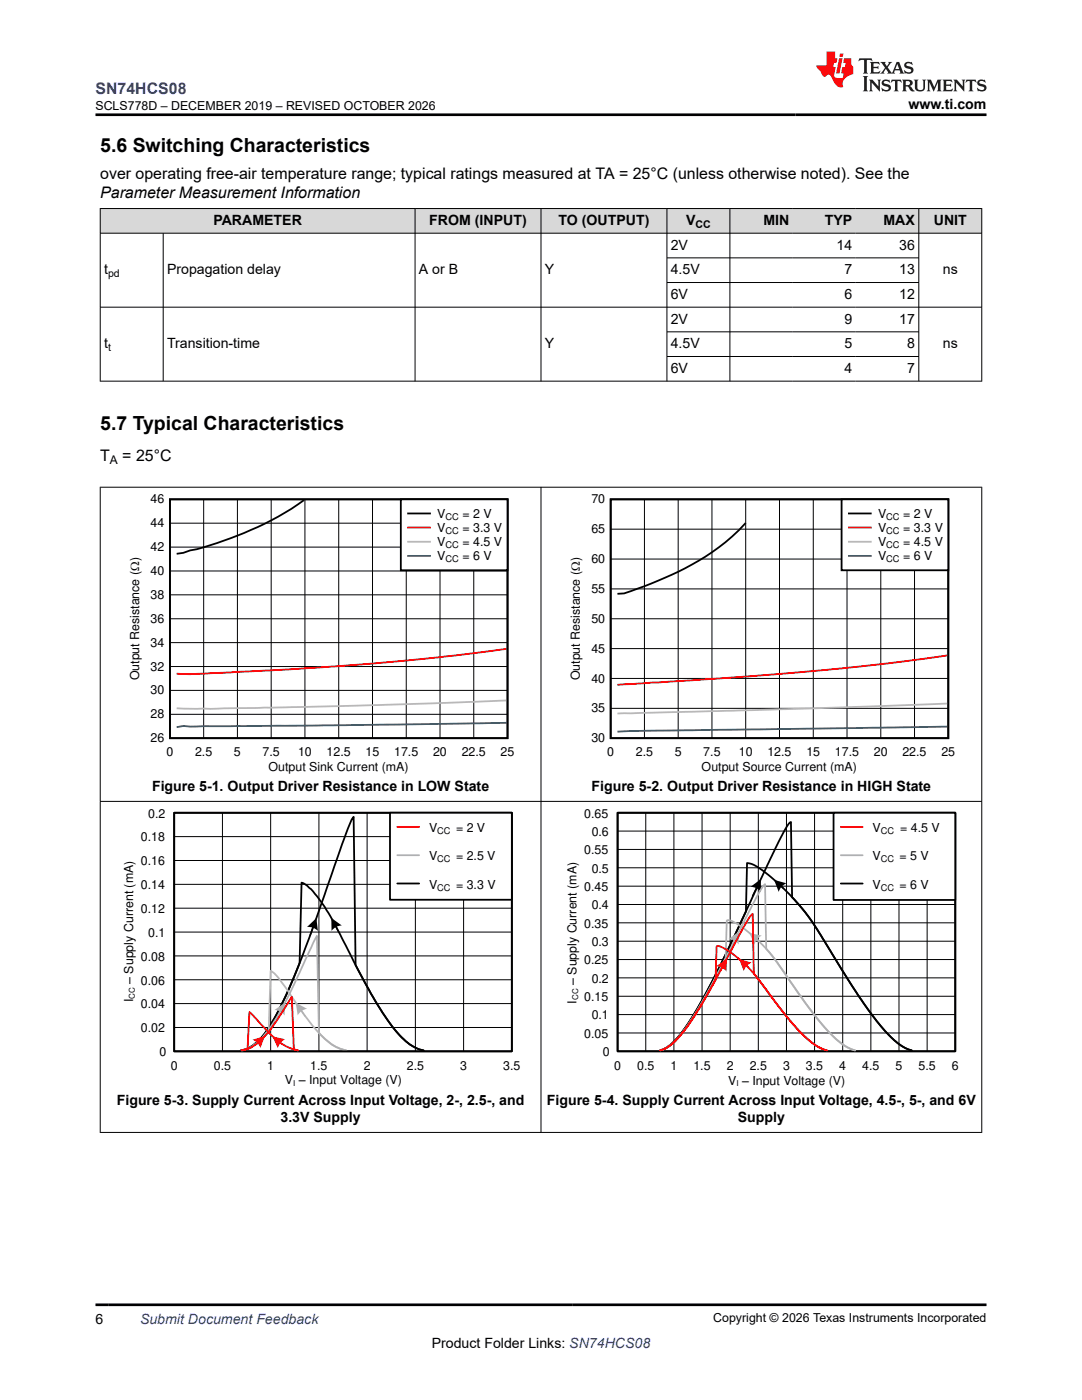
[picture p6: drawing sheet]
<svg xmlns="http://www.w3.org/2000/svg" width="216mm" height="279mm" viewBox="0 0 216 279" stroke-linecap="round" stroke-linejoin="round" font-family="sans-serif">
<g fill="#d8d8d8">
<path d="M20.1 41.7h62.7v4.8h-62.7z" fill-rule="evenodd"/>
<path d="M82.9 41.7h25v4.8h-25z" fill-rule="evenodd"/>
<path d="M108 41.7h25v4.8h-25z" fill-rule="evenodd"/>
<path d="M133.1 41.7h12.5v4.8h-12.5z" fill-rule="evenodd"/>
<path d="M145.7 41.7h12.5v4.8h-12.5z" fill-rule="evenodd"/>
<path d="M158.2 41.7h12.6v4.8h-12.6z" fill-rule="evenodd"/>
<path d="M170.8 41.7h12.5v4.8h-12.5z" fill-rule="evenodd"/>
<path d="M183.4 41.7h12.4v4.8h-12.4z" fill-rule="evenodd"/>
</g>
<g fill="none" stroke="#000" stroke-width=".2">
<path d="M19.9 41.6h176.1M19.9 46.5h176.1M20 41.6v34.5M32.6 46.5v29.6M82.8 41.6v34.5M107.9 41.6v34.5M133.1 41.6v34.5M133.1 51.5h50.3M133.1 56.4h50.3M145.6 41.6v34.5M183.3 41.6v34.5M195.9 41.6v34.5"/>
<path d="M19.9 61.3h176.1M19.9 76.1h176.1M133.1 66.2h50.3M133.1 71.1h50.3"/>
</g>
<path d="M25.4 98.7h77.2v55.6h-77.2z" fill-rule="evenodd" fill="#fff"/>
<path d="M33.9 99.7h67.4v47.6h-67.4zM60.6 99.8a66.7 66.7 0 0 1-22.7 10l-1.3 .5-1.3 .2" fill="none" stroke="#000" stroke-width=".36"/>
<g fill="none" stroke="#000" stroke-width=".2">
<path d="M40.6 99.6v47.7M47.4 99.6v47.7M54.1 99.6v47.7M60.8 99.6v47.7M67.6 99.6v47.7M74.3 99.6v47.7M81.1 99.6v47.7M87.8 99.6v47.7M94.5 99.6v47.7M33.9 118.7h67.4M33.9 114h67.4M33.9 109.2h67.4"/>
<path d="M33.9 104.4h67.4M33.9 137.8h67.4M33.9 133h67.4M33.9 128.3h67.4M33.9 123.5h67.4M33.9 142.6h67.4"/>
</g>
<path d="M101.1 129.5l-13.3 1.6-16.2 1.5-12.1 .9-13.5 .7-8.1 .4-2.6-.1" fill="none" stroke="#f00" stroke-width=".36"/>
<path d="M101.1 139.8l-14.7 .6-25.6 .7-18.8 .4-6.7-.1" fill="none" stroke="#b8b8b8" stroke-width=".36"/>
<path d="M101.1 144.3l-38.9 .5-24.3 .2-1.3-.1-1.3 .2" fill="none" stroke="#295c75" stroke-width=".36"/>
<path d="M80 99.7h21.3v14.1h-21.3z" fill-rule="evenodd" fill="#fff"/>
<path d="M80 99.7h21.3v14.1h-21.3zM81.4 102.5h4.4" fill="none" stroke="#000" stroke-width=".36"/>
<path d="M81.4 105.3h4.4" fill="none" stroke="#f00" stroke-width=".36"/>
<path d="M81.4 108.1h4.4" fill="none" stroke="#b8b8b8" stroke-width=".36"/>
<path d="M81.4 110.9h4.4" fill="none" stroke="#295c75" stroke-width=".36"/>
<path d="M113.4 98.7h77.1v55.6h-77.1z" fill-rule="evenodd" fill="#fff"/>
<path d="M121.9 99.7h67.3v47.6h-67.3zM148.8 104.4a46.7 46.7 0 0 1-17.5 11.5l-6.8 2.5-1.3 .1" fill="none" stroke="#000" stroke-width=".36"/>
<g fill="none" stroke="#000" stroke-width=".2">
<path d="M128.6 99.6v47.7M135.3 99.6v47.7M142.1 99.6v47.7M148.8 99.6v47.7M155.5 99.6v47.7M162.3 99.6v47.7M169 99.6v47.7M175.7 99.6v47.7M182.5 99.6v47.7M121.9 117.5h67.3M121.9 111.6h67.3M121.9 105.6h67.3"/>
<path d="M121.9 135.4h67.3M121.9 129.4h67.3M121.9 123.5h67.3M121.9 141.4h67.3"/>
</g>
<path d="M189 130.8l-11.9 1.6-14.8 1.5-18.9 1.5-20.2 1.3" fill="none" stroke="#f00" stroke-width=".36"/>
<path d="M189 140.4l-25.4 .9-40.4 1.1" fill="none" stroke="#b8b8b8" stroke-width=".36"/>
<path d="M189 145l-65.8 1" fill="none" stroke="#295c75" stroke-width=".36"/>
<path d="M167.9 99.7h21.3v14.1h-21.3z" fill-rule="evenodd" fill="#fff"/>
<path d="M167.9 99.7h21.3v14.1h-21.3zM169.4 102.5h4.3M34.8 162.2h67.3v47.6h-67.3zM48 209.6a7.7 7.7 0 0 0 5.2-4 69.9 69.9 0 0 0 6.6-13.4l.4-16a9.5 9.5 0 0 1 3.4 3.2 92.5 92.5 0 0 1 7.4 13.2 70.6 70.6 0 0 0 8.8 14.1 9.2 9.2 0 0 0 4.7 2.9M48.1 209.6a7 7 0 0 0 4.4-2.9 61.3 61.3 0 0 0 7.3-14.5l3.1-8.2 5.4-15.5 1.9-5 .4-.5 .4 29.6a67.6 67.6 0 0 0 8.8 14.1 8.8 8.8 0 0 0 4.8 2.9" fill="none" stroke="#000" stroke-width=".36"/>
<path d="M169.4 105.3h4.3" fill="none" stroke="#f00" stroke-width=".36"/>
<path d="M169.4 108.1h4.3M48.1 209.6a6.5 6.5 0 0 0 4.4-2.6l1.1-1.5 .4-11.8a11.5 11.5 0 0 1 3.1 3.5 53.5 53.5 0 0 0 8.1 10.4 7.6 7.6 0 0 0 3.9 2" fill="none" stroke="#b8b8b8" stroke-width=".36"/>
<path d="M169.4 110.9h4.3" fill="none" stroke="#295c75" stroke-width=".36"/>
<g fill="none" stroke="#000" stroke-width=".2">
<path d="M34.8 176.5h67.3M34.8 171.7h67.3M34.8 167h67.3M44.4 162.2v47.6M54 162.2v47.6M63.6 162.2v47.6M73.3 162.2v47.6M82.9 162.2v47.6M92.5 162.2v47.6M34.8 195.5h67.3M34.8 190.8h67.3M34.8 186h67.3"/>
<path d="M34.8 181.2h67.3M34.8 205.1h67.3M34.8 200.3h67.3"/>
</g>
<path d="M48.3 209.6a9.4 9.4 0 0 0 5.3-4.1 97.9 97.9 0 0 0 8.1-15.6l1.5-3.1 .4 19.3a9.2 9.2 0 0 0 5.4 3.5" fill="none" stroke="#b3b3b3" stroke-width=".36"/>
<path d="M77.8 162.2h24.3v17.4h-24.3z" fill-rule="evenodd" fill="#fff"/>
<path d="M77.8 162.2h24.3v17.4h-24.3zM79.3 176.3h4.3" fill="none" stroke="#000" stroke-width=".36"/>
<path d="M79.3 165h4.3" fill="none" stroke="#f00" stroke-width=".36"/>
<path d="M79.3 170.7h4.3" fill="none" stroke="#b3b3b3" stroke-width=".36"/>
<path d="M62.5 184.9l-.6 1.8M66.9 184.7l.7 1.3" fill="none" stroke="#000" stroke-width=".26"/>
<g fill="#000">
<path d="M61.3 185l1.8-1.8 .3 2.6a2.59 2.59 0 0 0-2.1-.8z" fill-rule="evenodd"/>
<path d="M66.1 183.2l2.1 1.5a2.57 2.57 0 0 0-2 1.1z" fill-rule="evenodd"/>
</g>
<path d="M60 201.5l.9 1.3" fill="none" stroke="#b3b3b3" stroke-width=".26"/>
<path d="M59 200.1l2.3 1.2a2.57 2.57 0 0 0-1.9 1.4z" fill-rule="evenodd" fill="#b3b3b3"/>
<path d="M56 201.6l-.5 .9" fill="none" stroke="#b3b3b3" stroke-width=".26"/>
<path d="M54.8 201.6l2.1-1.5-.1 2.6a2.58 2.58 0 0 0-2-1.1z" fill-rule="evenodd" fill="#b3b3b3"/>
<path d="M48.2 209.6a8.4 8.4 0 0 0 5.4-3.7l1.6-2.1 3-4.8 .4 10.4 .8 .2M48.2 209.6l1.2-.2 .4-7.4 .4 .3a39 39 0 0 0 6.5 6.3l1.2 .6 1.6 .4" fill="none" stroke="#f00" stroke-width=".36"/>
<path d="M51.6 208l-.4 .3" fill="none" stroke="#f00" stroke-width=".26"/>
<path d="M50.4 207.5l2.5-.7-.9 2.4a2.58 2.58 0 0 0-1.6-1.7z" fill-rule="evenodd" fill="#f00"/>
<path d="M55.7 208l.2 .1" fill="none" stroke="#f00" stroke-width=".26"/>
<path d="M54.4 206.8l2.5 .6a2.59 2.59 0 0 0-1.5 1.8z" fill-rule="evenodd" fill="#f00"/>
<path d="M151 177l-.8 1.8M155.7 176.8l.5 .4" fill="none" stroke="#000" stroke-width=".26"/>
<g fill="#000">
<path d="M149.8 177l2-1.6v2.6a2.57 2.57 0 0 0-2-1z" fill-rule="evenodd"/>
<path d="M154.4 175.6l2.5 .7a2.59 2.59 0 0 0-1.5 1.7z" fill-rule="evenodd"/>
</g>
<path d="M123.2 162.2h67.4v47.6h-67.4zM149.1 172.2l-.3 9.7-6 12.7-2.7 5.1-1.8 3.1a17.8 17.8 0 0 1-5.9 6.6l-.7 .2a9.4 9.4 0 0 0 4.8-4.2l2.5-3.8 3.6-6.6 4-8.3 7.4-15.9a42.9 42.9 0 0 1 3.6-6.6l.2-.2 .3 15.1 2 2.2 2 2.7 9 14.4 3.1 4.4 1.8 2.3a12.5 12.5 0 0 0 5.9 4.5 12 12 0 0 1-5.7-4.3l-2.4-3.1-2.7-3.8-7.9-12.7-2-3-3.6-4.1-4.3-4a9.5 9.5 0 0 0-4.2-2.4z" fill="none" stroke="#000" stroke-width=".36"/>
<g fill="none" stroke="#000" stroke-width=".2">
<path d="M123.2 176.9h67.4M123.2 173.2h67.4M123.2 169.5h67.4M123.2 165.9h67.4M128.9 162.2v47.6M134.5 162.2v47.6M140.1 162.2v47.6M145.7 162.2v47.6M151.3 162.2v47.6M156.9 162.2v47.6M162.5 162.2v47.6M168.2 162.2v47.6"/>
<path d="M173.8 162.2v47.6M179.4 162.2v47.6M185 162.2v47.6M123.2 198.8h67.4M123.2 195.2h67.4M123.2 191.5h67.4M123.2 187.8h67.4M123.2 184.2h67.4M123.2 180.5h67.4M123.2 206.2h67.4M123.2 202.5h67.4"/>
</g>
<path d="M166.3 162.2h24.3v17.4h-24.3z" fill-rule="evenodd" fill="#fff"/>
<path d="M166.3 162.2h24.3v17.4h-24.3zM167.8 176.3h4.3" fill="none" stroke="#000" stroke-width=".36"/>
<path d="M167.8 165h4.3M131.8 209.6a10.1 10.1 0 0 0 4.9-4.1l2.9-4.4 3.2-5.6 .2-6.7a5.3 5.3 0 0 1 2.9 1.4l2 1.6a59.3 59.3 0 0 1 7.4 9l4.1 4.9a12.3 12.3 0 0 0 5.6 3.9" fill="none" stroke="#f00" stroke-width=".36"/>
<path d="M167.8 170.7h4.3M145 183.7l-.2 7.5-4 7.7-2.5 4.1a18.9 18.9 0 0 1-5.4 6.2l-1.2 .4a9.5 9.5 0 0 0 4.8-4l2.5-3.7 3.1-5.5 7-13.7a37.7 37.7 0 0 1 3.6-6.3l.2 13 2.2 2.8 6.1 8.6 3.6 4.5a13 13 0 0 0 5.8 4.3 14.7 14.7 0 0 1-6.5-5.1l-3.1-4-7-9.8-1.8-2.1-2.7-2.4a12.9 12.9 0 0 0-4-2.6z" fill="none" stroke="#b3b3b3" stroke-width=".36"/>
<path d="M144.2 192.9l-.5 1" fill="none" stroke="#f00" stroke-width=".26"/>
<path d="M142.9 192.8l2.1-1.5v2.6a2.59 2.59 0 0 0-2.1-1.1z" fill-rule="evenodd" fill="#f00"/>
<path d="M148.8 192.6l.5 .5" fill="none" stroke="#f00" stroke-width=".26"/>
<path d="M147.5 191.4l2.5 .7a2.59 2.59 0 0 0-1.6 1.7z" fill-rule="evenodd" fill="#f00"/>
<path d="M150.8 187.3l.5 .3" fill="none" stroke="#b3b3b3" stroke-width=".26"/>
<path d="M149.5 186.2l2.5 .5a2.58 2.58 0 0 0-1.4 1.8z" fill-rule="evenodd" fill="#b3b3b3"/>
<path d="M146.6 187.5l-.5 .9" fill="none" stroke="#b3b3b3" stroke-width=".26"/>
<path d="M145.3 187.4l2.2-1.5-.1 2.6a2.59 2.59 0 0 0-2.1-1.1z" fill-rule="evenodd" fill="#b3b3b3"/>
<path d="M131.8 209.6a10.1 10.1 0 0 0 4.9-4.1l3.8-6 6.1-11.1a35.7 35.7 0 0 1 3.6-6l.2 11.9 5.6 7.4 3.6 4.2a12.4 12.4 0 0 0 5.4 3.7" fill="none" stroke="#f00" stroke-width=".36"/>
<path d="M19.9 97.2h176.1M20 97.2v128.9M107.9 97.2v128.9M195.9 97.2v128.9M19.9 159.9h176.1M19.9 226h176.1" fill="none" stroke="#000" stroke-width=".2"/>
<path d="M171.5 11.6l-.2 .6 .5-.2h.6v.1v2.2l-.2 .4h1l-.2-.4v-2.2v-.1h.5l.6 .2-.2-.6zM173.6 12.4l.2 .3v1.6l-.2 .4h1.9l.1-.6a1.08 1.08 0 0 1-1.3 .2v-.7h.6l.4 .2v-.7l-.4 .2h-.6v-.5l.2-.2a1 1 0 0 1 1 .3l-.1-.5zM175.7 12.4l.9 1.1-1 1.2h.9l-.2-.2 .5-.8 .4 .8-.2 .2h1.6l-.2-.2 .2-.5h.9l.1 .5-.1 .2h.9l-.2-.4-.8-1.9h-.5l-.9 2.1-.9-1.1 .9-1h-.8l.2 .2-.4 .6-.4-.6 .2-.2zM179 12.8l.4 1h-.7zM180.7 12.5a.65 .65 0 0 0-.2 .7 .65 .65 0 0 0 .6 .5l.6 .1 .1 .3a.79 .79 0 0 1-.7 .4 .79 .79 0 0 1-.7-.5l.1 .7 .2-.1a.93 .93 0 0 0 1.1 0 .93 .93 0 0 0 .4-.9 1.46 1.46 0 0 0-1.2-.6l-.1-.3a1.09 1.09 0 0 1 1.2 .2l-.2-.6-.1 .1-.5-.2zM172.2 15.2l.2 .4v2.2l-.2 .4h1l-.2-.4v-2.2l.2-.4zM173.4 15.9l.2 .4v1.5l-.2 .4h.8l-.3-.4 .1-1.3 1.6 1.8v-2l.2-.4h-.7l.1 .2 .1 1.1-1.2-1.3zM176.2 16a.65 .65 0 0 0-.2 .8 .65 .65 0 0 0 .6 .4l.6 .2 .1 .2a.79 .79 0 0 1-.7 .4 .79 .79 0 0 1-.7-.5l.1 .7 .2-.1a.93 .93 0 0 0 1.1 .1 .93 .93 0 0 0 .4-1 1.46 1.46 0 0 0-1.2-.5l-.1-.4a1.09 1.09 0 0 1 1.2 .2l-.1-.6-.2 .1-.5-.1zM177.9 15.9l-.1 .6a.63 .63 0 0 1 .8-.3v1.6l-.3 .4h1l-.2-.4v-1.6a.66 .66 0 0 1 .8 .3l-.1-.6zM180 15.9l.2 .4v1.5l-.2 .4h1l-.2-.2-.1-.7h.5l.1 .2a.79 .79 0 0 0 1.2 .6l-1-.9a.61 .61 0 0 0 .6-.6 .61 .61 0 0 0-.5-.7zM180.8 16.2h.1a.47 .47 0 0 1 .5 .1 .47 .47 0 0 1 .1 .5l-.1 .1-.7 .1zM182.3 15.9l.2 .2a2.27 2.27 0 0 0 .4 2 1.04 1.04 0 0 0 1.7-.7v-1.3l.2-.2h-.8l.2 .4v1.1a.6 .6 0 0 1-.6 .6 .6 .6 0 0 1-.6-.6v-1.1l.3-.4zM184.9 15.9l.2 .4v1.5l-.2 .4h.8l-.3-.4v-1.4l.9 1.9 .9-1.9v1.4l-.3 .4h1l-.2-.4v-1.5l.2-.4h-.8l-.7 1.5-.6-1.5zM188.1 15.9l.2 .4v1.5l-.2 .4h1.9l.1-.6a1.09 1.09 0 0 1-1.3 .2v-.7h.6l.4 .2v-.6l-.4 .2h-.6v-.6l.2-.1a1.01 1.01 0 0 1 1 .3l-.1-.6zM190.2 15.9l.3 .4v1.5l-.3 .4h.8l-.2-.4v-1.3l1.6 1.8v-2l.2-.4h-.7l.2 .2v1.1l-1.2-1.3zM192.8 15.9l-.1 .6a.63 .63 0 0 1 .8-.3v1.6l-.3 .4h1l-.2-.4v-1.6a.66 .66 0 0 1 .8 .3l-.1-.6zM195.2 16a.65 .65 0 0 0-.2 .8 .65 .65 0 0 0 .6 .4l.6 .2 .2 .2a.79 .79 0 0 1-.7 .4 .79 .79 0 0 1-.7-.5l.1 .7 .2-.1a.93 .93 0 0 0 1 .1 .93 .93 0 0 0 .5-1 1.46 1.46 0 0 0-1.3-.5v-.4a1.09 1.09 0 0 1 1.2 .2l-.2-.6-.2 .1-.5-.1z" fill="#231f20"/>
<path d="M164.9 10.3v2.7h-2l.1 .4 .8 1a.95 .95 0 0 0 1 .9 .59 .59 0 0 1 .5-.4 .59 .59 0 0 1 .5 .3l.4 .8a1.59 1.59 0 0 0 2.1 1.4 1.61 1.61 0 0 1 1-2.3l1-.3-.1-1.5a1.59 1.59 0 0 1-.3-1.7h-1.5l-.2 .9h.6l-.2 .9h-.5l-.2 .9v.3l.4 .1-.1 .9h-.7a.73 .73 0 0 1-1-.7l.3-1.5h-.5l.1-.9h.5l.2-.9h-.5v-1.3zM167.4 11.6l-.6 3.1h.7l.6-3.1zM167.6 10.7l-.1 .6h.7l.1-.6z" fill="#ed1c24"/>
<path d="M19 22.9h177.8M19 260.4h177.8" fill="none" stroke="#000" stroke-width=".53"/>
<g font-size="3.9">
<text x="20" y="30.3">5.6 Switching Characteristics</text>
<text x="20" y="85.9">5.7 Typical Characteristics</text>
</g>
<text font-size="3.2" fill="#00f" x="19" y="18.7">SN74HCS08</text>
<g font-size="3.2">
<text x="20" y="35.7">over operating free-air temperature range; typical ratings measured at TA = 25°C (unless otherwise noted). See the</text>
<text x="20" y="39.5">Parameter Measurement Information</text>
<text x="20" y="92">T</text>
<text x="24.4" y="92">= 25°C</text>
</g>
<g font-size="2.8">
<text x="181.3" y="21.8">www.ti.com</text>
<text x="42.6" y="44.9">PARAMETER</text>
<text x="85.7" y="44.9">FROM (INPUT)</text>
<text x="111.4" y="44.9">TO (OUTPUT)</text>
<text x="136.9" y="44.9">V</text>
<text x="152.3" y="44.9">MIN</text>
<text x="164.6" y="44.9">TYP</text>
<text x="176.3" y="44.9">MAX</text>
<text x="186.3" y="44.9">UNIT</text>
<text x="133.8" y="49.8">2V</text>
<text x="166.9" y="49.8">14</text>
<text x="179.4" y="49.8">36</text>
<text x="20.8" y="54.7">t</text>
<text x="33.3" y="54.7">Propagation delay</text>
<text x="83.6" y="54.7">A or B</text>
<text x="108.7" y="54.7">Y</text>
<text x="133.8" y="54.7">4.5V</text>
<text x="133.8" y="59.7">6V</text>
<text x="168.5" y="54.7">7</text>
<text x="168.5" y="59.7">6</text>
<text x="179.4" y="54.7">13</text>
<text x="179.4" y="59.7">12</text>
<text x="188.1" y="54.7">ns</text>
<text x="133.8" y="64.6">2V</text>
<text x="168.5" y="64.6">9</text>
<text x="179.4" y="64.6">17</text>
<text x="20.8" y="69.5">t</text>
<text x="33.3" y="69.5">Transition-time</text>
<text x="108.7" y="69.5">Y</text>
<text x="133.8" y="69.5">4.5V</text>
<text x="168.5" y="69.5">5</text>
<text x="181" y="69.5">8</text>
<text x="188.1" y="69.5">ns</text>
<text x="133.8" y="74.4">6V</text>
<text x="168.5" y="74.4">4</text>
<text x="181" y="74.4">7</text>
<text x="30.3" y="157.9">Figure 5-1. Output Driver Resistance in LOW State</text>
<text x="118.1" y="157.9">Figure 5-2. Output Driver Resistance in HIGH State</text>
<text x="23.3" y="220.6">Figure 5-3. Supply Current Across Input Voltage, 2-, 2.5-, and</text>
<text x="109.1" y="220.6">Figure 5-4. Supply Current Across Input Voltage, 4.5-, 5-, and 6V</text>
<text x="56" y="224">3.3V Supply</text>
<text x="147.2" y="224">Supply</text>
<text x="19" y="264.2">6</text>
<text x="86.1" y="269">Product Folder Links: SN74HCS08</text>
</g>
<text font-size="2.8" fill="#00f" x="27.9" y="264.2">Submit Document Feedback</text>
<g font-size="2.5">
<text x="19.1" y="21.9">SCLS778D – DECEMBER 2019 – REVISED OCTOBER 2026</text>
<text x="30.1" y="100.5">46</text>
<text x="118" y="100.5">70</text>
<text x="30.1" y="105.2">44</text>
<text x="87.2" y="103.4">V</text>
<text x="87.2" y="106.2">V</text>
<text x="92.3" y="103.4">= 2 V</text>
<text x="92.3" y="106.2">= 3.3 V</text>
<text x="118" y="106.4">65</text>
<text x="175.2" y="103.4">V</text>
<text x="175.2" y="106.2">V</text>
<text x="180.2" y="103.4">= 2 V</text>
<text x="180.2" y="106.2">= 3.3 V</text>
<text x="30.1" y="110">42</text>
<text x="87.2" y="109">V</text>
<text x="87.2" y="111.8">V</text>
<text x="92.3" y="109">= 4.5 V</text>
<text x="92.3" y="111.8">= 6 V</text>
<text x="118" y="112.4">60</text>
<text x="175.2" y="109">V</text>
<text x="175.2" y="111.8">V</text>
<text x="180.2" y="109">= 4.5 V</text>
<text x="180.2" y="111.8">= 6 V</text>
<text x="30.1" y="119.5">38</text>
<text x="30.1" y="114.8">40</text>
<text x="118" y="118.3">55</text>
<text x="30.1" y="124.3">36</text>
<text x="118" y="124.3">50</text>
<text x="30.1" y="129.1">34</text>
<text x="118" y="130.3">45</text>
<text x="27.8" y="135.8" transform="rotate(-90 27.8 135.8)">Output Resistance (:)</text>
<text x="30.1" y="133.8">32</text>
<text x="115.7" y="135.8" transform="rotate(-90 115.7 135.8)">Output Resistance (:)</text>
<text x="118" y="136.2">40</text>
<text x="30.1" y="143.4">28</text>
<text x="30.1" y="138.6">30</text>
<text x="118" y="142.2">35</text>
<text x="30.1" y="148.1">26</text>
<text x="118" y="148.1">30</text>
<text x="33.2" y="151">0</text>
<text x="38.9" y="151">2.5</text>
<text x="46.7" y="151">5</text>
<text x="52.4" y="151">7.5</text>
<text x="53.6" y="153.8">Output Sink Current (mA)</text>
<text x="59.5" y="151">10</text>
<text x="65.2" y="151">12.5</text>
<text x="73" y="151">15</text>
<text x="78.7" y="151">17.5</text>
<text x="86.4" y="151">20</text>
<text x="92.1" y="151">22.5</text>
<text x="99.9" y="151">25</text>
<text x="121.2" y="151">0</text>
<text x="126.9" y="151">2.5</text>
<text x="134.6" y="151">5</text>
<text x="140" y="153.8">Output Source Current (mA)</text>
<text x="140.3" y="151">7.5</text>
<text x="147.4" y="151">10</text>
<text x="153.1" y="151">12.5</text>
<text x="160.9" y="151">15</text>
<text x="166.6" y="151">17.5</text>
<text x="174.4" y="151">20</text>
<text x="180.1" y="151">22.5</text>
<text x="187.8" y="151">25</text>
<text x="28.1" y="167.9">0.18</text>
<text x="29.6" y="163.2">0.2</text>
<text x="85.6" y="166.1">V</text>
<text x="91" y="166.1">= 2 V</text>
<text x="116.6" y="163.2">0.65</text>
<text x="118.1" y="166.8">0.6</text>
<text x="174.1" y="166.1">V</text>
<text x="179.6" y="166.1">= 4.5 V</text>
<text x="28.1" y="172.7">0.16</text>
<text x="85.6" y="171.7">V</text>
<text x="91" y="171.7">= 2.5 V</text>
<text x="116.6" y="170.5">0.55</text>
<text x="174.1" y="171.7">V</text>
<text x="179.5" y="171.7">= 5 V</text>
<text x="28.1" y="177.5">0.14</text>
<text x="85.6" y="177.4">V</text>
<text x="91" y="177.4">= 3.3 V</text>
<text x="116.6" y="177.8">0.45</text>
<text x="118.1" y="174.1">0.5</text>
<text x="174.1" y="177.4">V</text>
<text x="179.5" y="177.4">= 6 V</text>
<text x="28.1" y="182.2">0.12</text>
<text x="116.6" y="185.1">0.35</text>
<text x="118.1" y="181.5">0.4</text>
<text x="28.1" y="191.7">0.08</text>
<text x="29.6" y="187">0.1</text>
<text x="118.1" y="188.8">0.3</text>
<text x="26.6" y="196.4" transform="rotate(-90 26.6 196.4)">± Supply Current (mA)</text>
<text x="28.1" y="196.5">0.06</text>
<text x="115" y="196.6" transform="rotate(-90 115 196.6)">± Supply Current (mA)</text>
<text x="116.6" y="192.5">0.25</text>
<text x="118.1" y="196.1">0.2</text>
<text x="26.6" y="200" transform="rotate(-90 26.6 200)">I</text>
<text x="28.1" y="201.3">0.04</text>
<text x="115" y="200.3" transform="rotate(-90 115 200.3)">I</text>
<text x="116.6" y="199.8">0.15</text>
<text x="118.1" y="203.4">0.1</text>
<text x="28.1" y="206">0.02</text>
<text x="116.6" y="207.1">0.05</text>
<text x="31.8" y="210.8">0</text>
<text x="34.1" y="213.6">0</text>
<text x="42.7" y="213.6">0.5</text>
<text x="53.3" y="213.6">1</text>
<text x="61.9" y="213.6">1.5</text>
<text x="72.6" y="213.6">2</text>
<text x="81.2" y="213.6">2.5</text>
<text x="91.8" y="213.6">3</text>
<text x="100.4" y="213.6">3.5</text>
<text x="120.3" y="210.8">0</text>
<text x="122.6" y="213.6">0</text>
<text x="127.1" y="213.6">0.5</text>
<text x="133.8" y="213.6">1</text>
<text x="138.4" y="213.6">1.5</text>
<text x="145" y="213.6">2</text>
<text x="149.6" y="213.6">2.5</text>
<text x="156.2" y="213.6">3</text>
<text x="160.8" y="213.6">3.5</text>
<text x="167.5" y="213.6">4</text>
<text x="172.1" y="213.6">4.5</text>
<text x="178.7" y="213.6">5</text>
<text x="183.3" y="213.6">5.5</text>
<text x="189.9" y="213.6">6</text>
<text x="56.8" y="216.4">V ± Input Voltage (V)</text>
<text x="145.3" y="216.5">V ± Input Voltage (V)</text>
<text x="142.3" y="263.9">Copyright © 2026 Texas Instruments Incorporated</text>
</g>
<text font-size="2.4" x="21.9" y="92.6">A</text>
<g font-size="2.1">
<text x="138.8" y="45.5">CC</text>
<text x="21.6" y="55.3">pd</text>
<text x="21.6" y="70.1">t</text>
</g>
<g font-size="1.9">
<text x="88.9" y="103.8">CC</text>
<text x="88.9" y="106.6">CC</text>
<text x="176.8" y="103.8">CC</text>
<text x="176.8" y="106.6">CC</text>
<text x="88.9" y="109.4">CC</text>
<text x="88.9" y="112.2">CC</text>
<text x="176.8" y="109.4">CC</text>
<text x="176.8" y="112.2">CC</text>
</g>
<g font-size="1.8">
<text x="87.2" y="166.4">CC</text>
<text x="175.7" y="166.4">CC</text>
<text x="87.2" y="172.1">CC</text>
<text x="175.7" y="172.1">CC</text>
<text x="87.2" y="177.7">CC</text>
<text x="175.7" y="177.7">CC</text>
</g>
<g font-size="1.6">
<text x="26.9" y="199.4" transform="rotate(-90 26.9 199.4)">CC</text>
<text x="115.4" y="199.6" transform="rotate(-90 115.4 199.6)">CC</text>
<text x="58.5" y="216.8">I</text>
<text x="146.9" y="216.8">I</text>
</g>
</svg>
